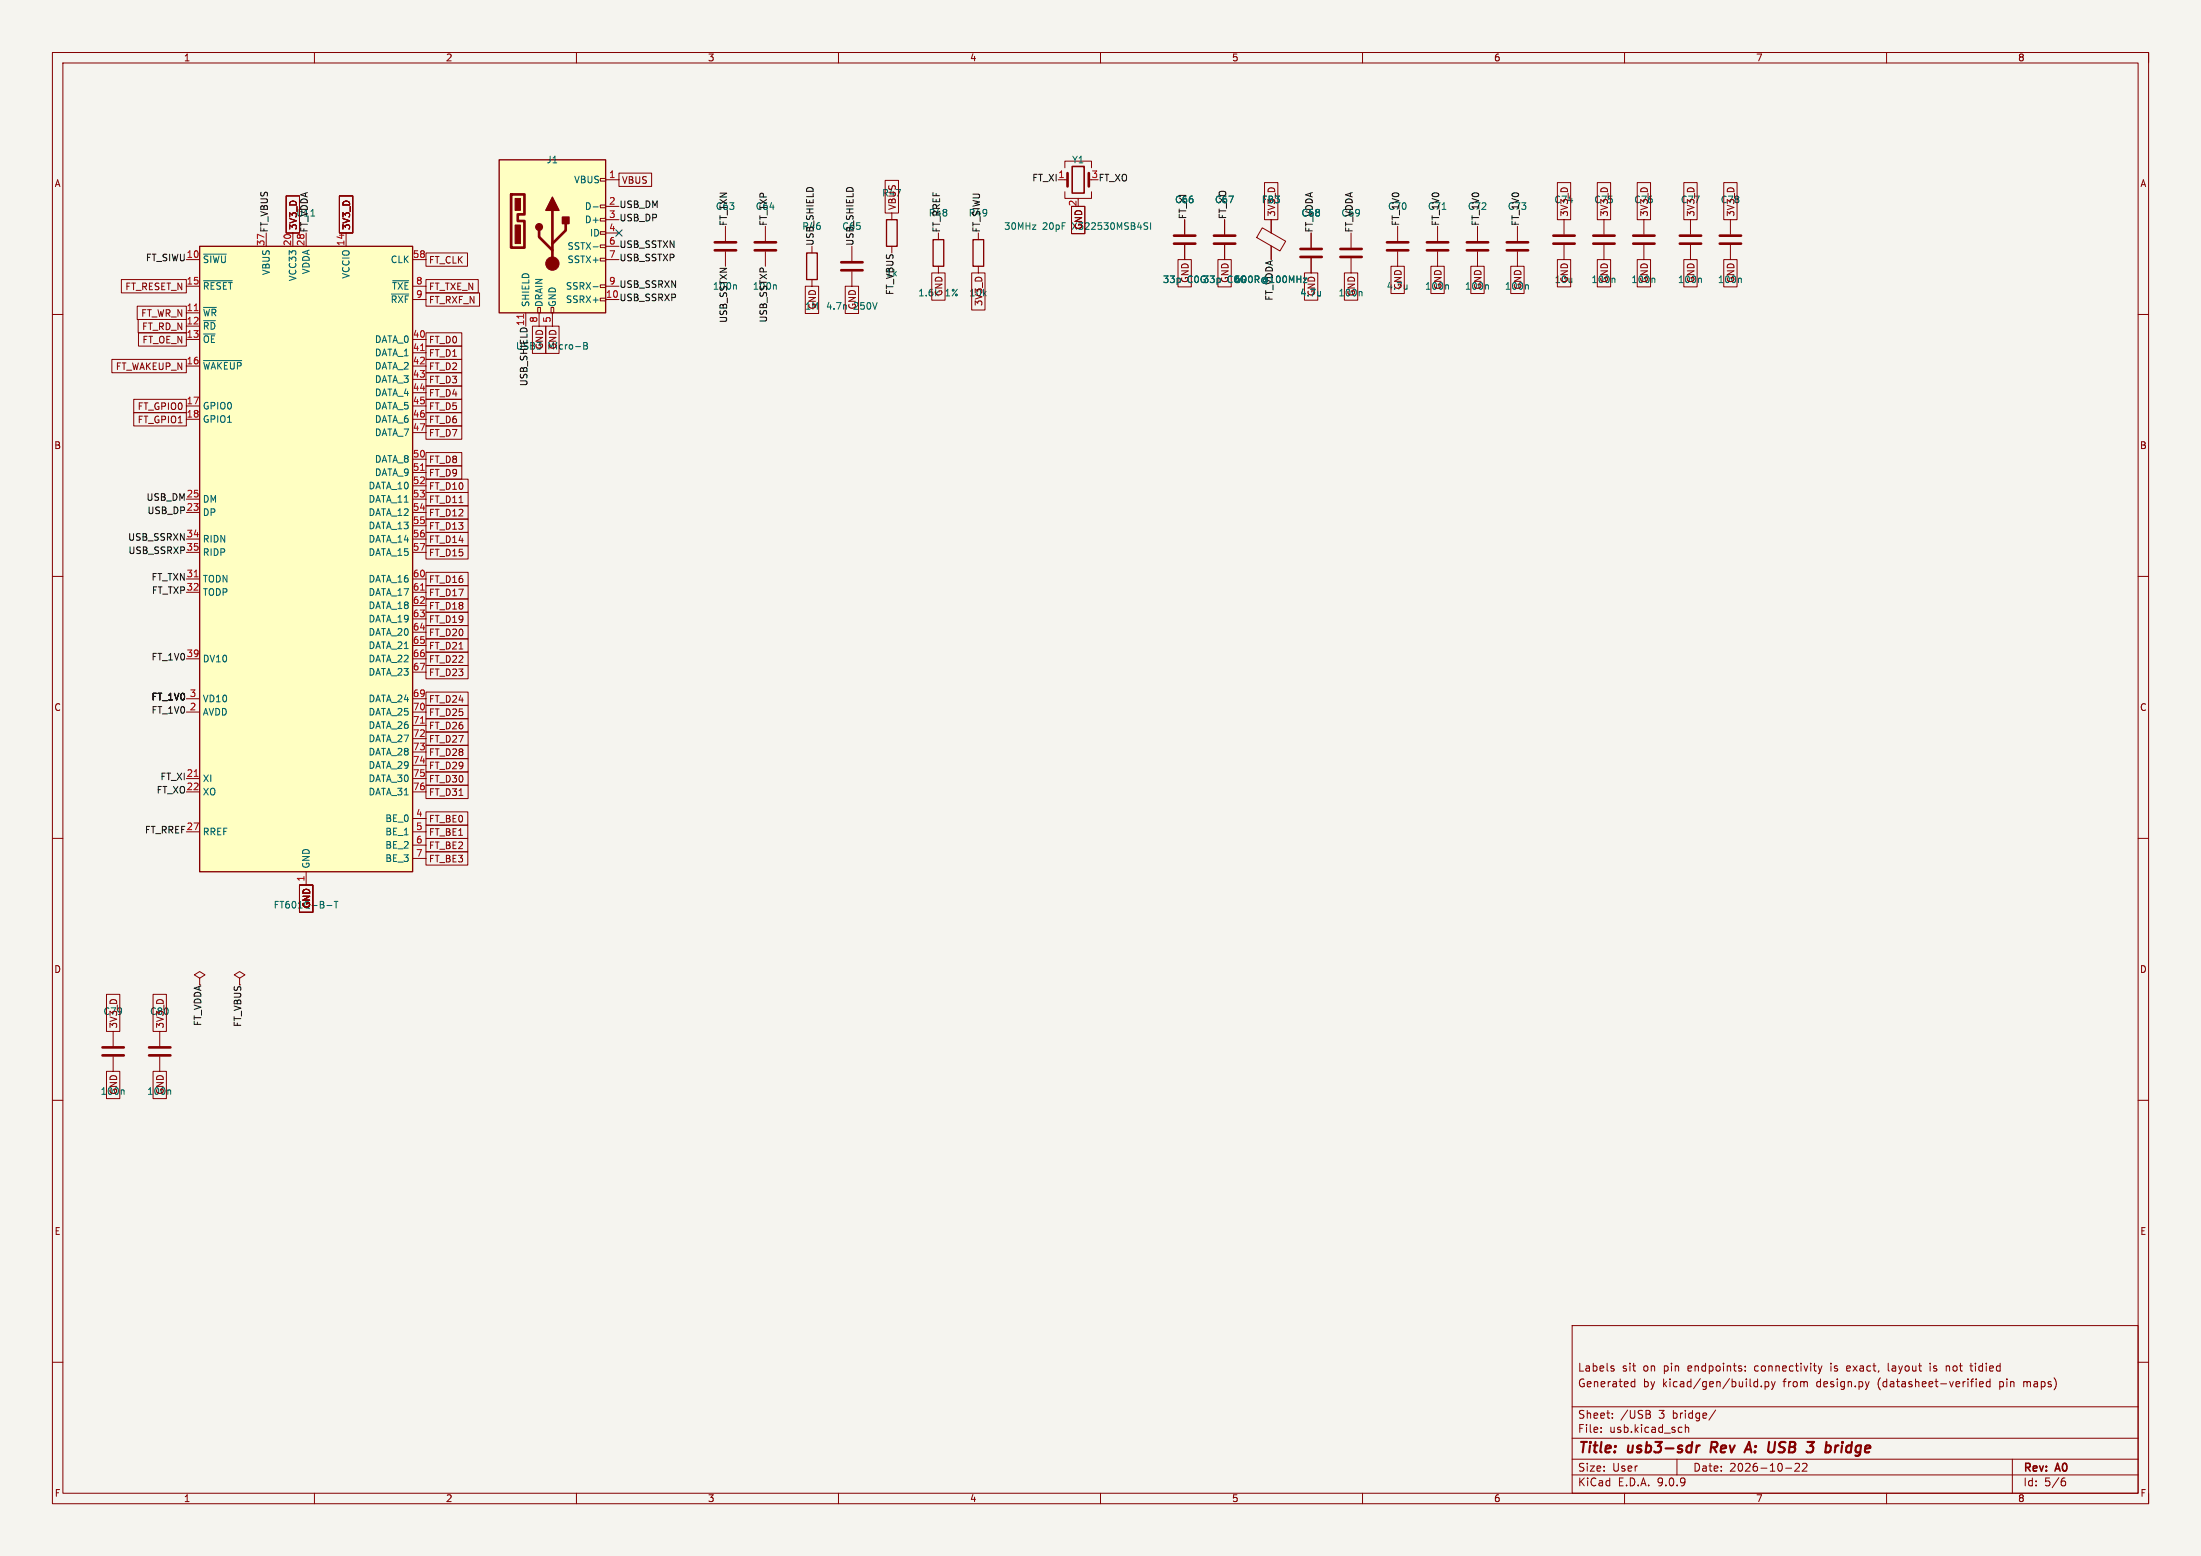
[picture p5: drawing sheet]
<svg xmlns="http://www.w3.org/2000/svg" width="420mm" height="297mm" viewBox="0 0 420 297" stroke-linecap="round" stroke-linejoin="round" font-family="sans-serif">
<path d="M0 0h420v297h-420z" fill="#f5f4ef" stroke="#f5f4ef" stroke-width=".19"/>
<g fill="none" stroke="#840000" stroke-width=".19">
<path d="M10 10h400v277h-400zM12 12h396v273h-396zM60 10v2M110 10v2M160 10v2M210 10v2M260 10v2M310 10v2M360 10v2M410 10v2M266.7 43.2v2.8M266.7 48v2.8"/>
<path d="M274.3 43.2v2.8M274.3 48v2.8M289.6 43.2v2.8M289.6 48v2.8M298.4 41.9v2.8M298.4 46.8v2.8M306.1 41.9v2.8M306.1 46.8v2.8M330.2 41.9v2.8M330.2 46.8v2.8M10 60h2M408 60h2"/>
<path d="M10 110h2M408 110h2M10 160h2M408 160h2M21.6 196.9v2.8M30.5 196.9v2.8M10 210h2M21.6 201.7v2.8M30.5 201.7v2.8M408 210h2M300 253h108v32h-108zM10 260h2"/>
<path d="M300 278.5h108M300 274.5h108M300 268.5h108M305.5 273.3v.1M305.5 272.5v.1M307.6 261.2l.4 .1v.2l-.2 .2h-.3M307.6 260.7l.4 .1M307.7 270.6v.1M307.7 269.8v.1M311.4 264.6h.6M311.4 263.8h.6M312 263.2v1.5"/>
<path d="M314.6 269.9a.4 .4 0 0 1 .4 .4 .4 .4 0 0 1-.3 .4M314.7 269.3l.2 .2-.2 .4M320 278.5v3M320.8 272.4l.2 .1M321 273.3l-.2 .1M321.6 271.9v1.5M321.6 272.6l.2-.2 .4 .1v.9M327.4 269.1l-1.3 2M333 261.6v.1M333 260.8v.1M334.7 264.6l.3 .1 .4-.1M335.4 263.8l-.4-.1-.3 .2"/>
<path d="M335.4 263.2v1.5M336.1 264.6v.1M336.8 263.8l.4-.1 .3 .3-.1 .6h-.6M336.8 263.7v1.5M338 263.7l.4 1M338.4 264.7l-.4 .5M338.7 263.7l-.3 1M342.5 279.5l.6-.2 .2 .2 .1 .2-.9 1.1h.9M344 279.5l.5-.2 .2 .2 .1 .2-.9 1.1h.9M347 260.7l.3 1M347.3 261.7l-.3 .5M347.7 260.7l-.4 1"/>
<path d="M352.5 260.8v.8M353.1 261.1l-.7 .1M356.7 263.7l-.4 1M360.3 260.2v1.3l.2 .2M368.3 260.2v.2M368.3 260.7v1M372 260.8l-.4-.1-.2 .2M375.9 260.7h.6M376.1 260.2v1.3l.4 .2M377.1 263.2v.2M377.1 263.7v1M377.7 264.2l.8-.1-.1-.3-.4-.1-.3 .2 .1 .7h.6"/>
<path d="M379.7 263.8l-.4-.1-.3 .3 .2 .6h.5M379.7 263.2v1.5M384 278.5v6.5M386.2 263.7v1M386.2 263.8v.1M408 260h2M60 285v2M110 285v2M160 285v2M210 285v2M260 285v2M300 281.5h108"/>
<path d="M310 285v2M340.7 280.2h1.2M360 285v2M393.6 282.7l.4 .1 .2 .2-.1 .5-.5 .1M394 282.1l-.4 .1M410 285v2"/>
</g>
<path d="M323.8 275.9l-.2 1.3M324.4 275.9l-.4 .1-.2 .3M326.6 275.2l-.2 2M332.9 277.2l.9-2 .4 2M333.1 276.7h1M350.7 275.9h.1M351.5 275.9l-.2 1.3M351.6 275.2v.2" fill="none" stroke="#840000" stroke-width=".4"/>
<g fill="none" stroke="#840000" stroke-width=".51">
<path d="M264.7 46.3h4M264.7 47.8h4M272.3 46.3h4.1M272.3 47.8h4.1M287.5 46.3h4.1M287.5 47.8h4.1M296.4 45h4.1M296.4 46.5h4.1M304 45h4.1M304 46.5h4.1M328.2 45h4M328.2 46.5h4"/>
<path d="M19.6 199.9h4M28.4 199.9h4.1M19.6 201.4h4M28.4 201.4h4.1"/>
</g>
<path d="M275.2 40h.7M268.5 54.4v.8M268.5 55.1l-.1 .1M276.2 54.4l.2 .1v.7M291.5 54.4l.1 .1v.7M308 53.1l.2 .2v.6M332.1 53.1l.2 .2v.6M23.5 208l.2 .2v.7M32.4 208l.2 .2v.7" fill="none" stroke="#006464" stroke-width=".19"/>
<path d="M95.2 30.5h20.4v29.2h-20.4z" fill="#ffffc2"/>
<g fill="none" stroke="#840000" stroke-width=".19">
<path d="M114.6 34.1h1v.5h-1zM114.6 39.1h1v.5h-1zM115.6 34.3h2.5M115.6 39.4h2.5M201.9 34.3h1.8M203.2 32v-1.2h5.1v1.2M203.2 36.6v1.3h5.1v-1.3M205.7 37.9v.2M100.3 59.7v2.6M102.6 58.7h.5v1h-.5zM102.9 59.7v2.6M105.2 58.7h.5v1h-.5z"/>
<path d="M105.4 59.7v2.6M114.6 41.7h1v.5h-1zM114.6 44.2h1v.5h-1zM114.6 46.8h1v.5h-1zM114.6 49.3h1v.5h-1zM114.6 54.4h1v.5h-1zM114.6 56.9h1v.5h-1zM115.6 41.9h2.5M115.6 44.5h2.5M115.6 47h2.5M115.6 49.6h2.5M115.6 54.6h2.5"/>
<path d="M115.6 57.2h2.5M170.2 40.7v1.2M170.2 47v1.3M226.1 41.9v2.8M226.1 46.8v2.8M233.7 41.9v2.8M233.7 46.8v2.8M240.9 43.5l4.4 2.5-1.1 1.9-4.4-2.6zM242.6 41.9v2.6M242.6 47v2.6M250.2 44.5v2.8M250.2 49.3v2.8"/>
<path d="M257.8 44.5v2.8M257.8 49.3v2.8M281.9 43.2v2.8M281.9 48v2.8M322.6 41.9v2.8M322.6 46.8v2.8M38.1 186.7l1-.6-1-.7-1 .7 1 .6v1.3M45.7 186.7l1-.6-1-.7-1 .7 1 .6v1.3"/>
</g>
<path d="M95.2 30.5h20.4v29.2h-20.4zM169.2 41.9h2v5.1h-2z" fill="none" stroke="#840000" stroke-width=".25"/>
<g fill="none" stroke="#840000" stroke-width=".51">
<path d="M97.5 37.1h2.6v3.8h-1.3v1.3h1.3v5.1h-2.6zM203.7 33v2.6M207.8 33v2.6M102.9 44v1.2l2.5 2.6M105.4 40.2v10.1M107.9 42.7v1.3l-2.5 2.5M224 45h4.1M224 46.5h4.1M231.6 45h4.1M231.6 46.5h4.1M248.2 47.5h4M248.2 49h4"/>
<path d="M255.8 47.5h4M255.8 49h4M279.9 46.3h4.1M279.9 47.8h4.1M320.5 45h4.1M320.5 46.5h4.1"/>
</g>
<g fill="#840000" stroke="#840000" stroke-width=".19">
<path d="M98.3 37.9h1v2.3h-1z"/>
<path d="M98.3 42.9h1v3.6h-1z"/>
<circle cx="105.4" cy="50.3" r="1.27"/>
</g>
<g fill="#840000" stroke="#840000" stroke-width=".25">
<path d="M105.4 37.6l1.3 2.6h-2.6z"/>
<path d="M107.3 41.4h1.3v1.3h-1.3z"/>
<circle cx="102.9" cy="43.3" r=".63"/>
</g>
<path d="M99.9 60v.7" fill="none" stroke="#a90000" stroke-width=".19"/>
<g fill="none" stroke="#006464" stroke-width=".19">
<path d="M113.2 39.5h1M113.2 47.1h1M113.2 54.7h1M218.5 42.5l.5 .1M218.8 43.2l.2 .2-.2 .4M219.6 42.5v1.3M248.7 53.1h.7l-.7 .8h.7M252 55.6v.9M252 56.4h-.1M259.7 55.6l.2 .2v.7M283.8 54.4l.2 .1v.7M324.5 53.1l.2 .2v.6"/>
<path d="M111.4 65.4h.4l.3 .2-.3 .4 .3 .1v.3l-.2 .2h-.5zM111.4 66h.4"/>
</g>
<path d="M204.6 31.8h2.3v5.1h-2.3z" fill="none" stroke="#840000" stroke-width=".3"/>
<path d="M38.1 47h40.6v119.4h-40.6z" fill="#ffffc2"/>
<path d="M38.1 47h40.6v119.4h-40.6zM153.9 48.3h2.1v5.1h-2.1zM178.1 45.7h2v5.1h-2zM185.7 45.7h2v5.1h-2z" fill="none" stroke="#840000" stroke-width=".25"/>
<g fill="none" stroke="#840000" stroke-width=".19">
<path d="M54.6 37.4h2.6v7.1h-2.6zM64.8 37.4h2.5v7.1h-2.5zM118.1 33h6.2v2.6h-6.2zM168.9 34.4h2.6v6.3h-2.6zM204.5 39.4h2.5v5.2h-2.5zM241.3 34.9h2.5v7h-2.5zM297.2 34.9h2.5v7h-2.5zM304.8 34.9h2.5v7h-2.5zM312.4 34.9h2.6v7h-2.6zM321.3 34.9h2.6v7h-2.6zM328.9 34.9h2.6v7h-2.6zM23.2 53.4h12.4v2.5h-12.4z"/>
<path d="M26.2 58.4h9.4v2.6h-9.4zM35.6 49.6h2.5M35.6 54.6h2.5M35.6 59.7h2.5M50.8 44.5v2.5M55.9 44.5v2.5M58.4 44.5v2.5M66 44.5v2.5M78.7 49.6h2.6M78.7 54.6h2.6M78.7 57.2h2.6M81.3 55.9h10.2v2.5h-10.2z"/>
<path d="M81.3 53.4h10v2.5h-10zM81.3 48.3h7.9v2.5h-7.9zM138.4 43.2v2.8M138.4 48v2.8M146 43.2v2.8M146 48v2.8M153.7 54.6h2.5v5.2h-2.5zM154.9 47v1.3M154.9 53.4v1.2M161.3 54.6h2.5v5.2h-2.5zM162.6 47v2.8M162.6 51.8v2.8"/>
<path d="M177.8 52.1h2.5v5.2h-2.5zM179.1 44.5v1.2M179.1 50.8v1.3M185.4 52.1h2.6v7.1h-2.6zM186.7 44.5v1.2M186.7 50.8v1.3M224.8 49.6h2.5v5.2h-2.5zM226.1 41.9v2.8M226.1 46.8v2.8M232.4 49.6h2.6v5.2h-2.6zM233.7 41.9v2.8M233.7 46.8v2.8"/>
<path d="M242.6 41.9v2.6M242.6 47v2.6M248.9 52.1h2.6v5.2h-2.6zM250.2 44.5v2.8M250.2 49.3v2.8M256.5 52.1h2.6v5.2h-2.6zM265.4 50.8h2.6v5.2h-2.6zM273 50.8h2.6v5.2h-2.6zM280.7 50.8h2.5v5.2h-2.5zM288.3 50.8h2.5v5.2h-2.5zM297.2 49.6h2.5v5.2h-2.5zM304.8 49.6h2.5v5.2h-2.5z"/>
<path d="M312.4 49.6h2.6v5.2h-2.6zM313.7 41.9v2.8M313.7 46.8v2.8M321.3 49.6h2.6v5.2h-2.6zM328.9 49.6h2.6v5.2h-2.6zM21.3 68.6h14.3v2.5h-14.3zM25.5 78.8h10.1v2.5h-10.1zM25.5 76.2h10.1v2.6h-10.1zM26.4 61h9.2v2.5h-9.2zM26.4 63.5h9.2v2.6h-9.2zM35.6 62.3h2.5M35.6 64.8h2.5"/>
<path d="M35.6 69.9h2.5M35.6 77.5h2.5M78.7 64.8h2.6M78.7 69.9h2.6M78.7 77.5h2.6M78.7 67.3h2.6M78.7 72.4h2.6M78.7 75h2.6M81.3 63.5h6.8v2.6h-6.8zM81.3 71.1h6.8v2.6h-6.8zM81.3 66.1h6.8v2.5h-6.8zM81.3 68.6h6.8v2.5h-6.8z"/>
<path d="M81.3 73.7h6.8v2.5h-6.8zM81.3 76.2h6.8v2.6h-6.8zM81.3 78.8h6.8v2.5h-6.8zM101.6 62.3h2.5v5.2h-2.5zM104.1 62.3h2.6v5.2h-2.6zM35.6 80h2.5M35.6 95.3h2.5M35.6 97.8h2.5M78.7 80h2.6M78.7 95.3h2.6M78.7 97.8h2.6M78.7 82.6h2.6"/>
<path d="M78.7 87.7h2.6M78.7 90.2h2.6M78.7 92.7h2.6M81.3 96.5h8v2.6h-8zM81.3 81.3h6.8v2.5h-6.8zM81.3 86.4h6.8v2.5h-6.8zM81.3 88.9h6.8v2.6h-6.8zM81.3 91.5h8v2.5h-8zM81.3 94h8v2.5h-8zM81.3 99.1h8v2.5h-8zM35.6 102.9h2.5M35.6 105.4h2.5"/>
<path d="M35.6 110.5h2.5M35.6 113.1h2.5M78.7 102.9h2.6M78.7 105.4h2.6M78.7 110.5h2.6M78.7 113.1h2.6M78.7 100.4h2.6M78.7 115.6h2.6M78.7 118.1h2.6M81.3 104.2h8v2.5h-8zM81.3 119.4h8v2.5h-8zM81.3 109.2h8v2.6h-8z"/>
<path d="M81.3 111.8h8v2.5h-8zM81.3 114.3h8v2.6h-8zM81.3 116.9h8v2.5h-8zM81.3 101.6h8v2.6h-8zM35.6 125.8h2.5M35.6 133.4h2.5M35.6 135.9h2.5M78.7 125.8h2.6M78.7 133.4h2.6M78.7 135.9h2.6M78.7 120.7h2.6M78.7 123.2h2.6"/>
<path d="M78.7 128.3h2.6M78.7 138.5h2.6M81.3 139.7h8v2.6h-8zM81.3 137.2h8v2.5h-8zM81.3 134.6h8v2.6h-8zM81.3 132.1h8v2.5h-8zM81.3 127h8v2.6h-8zM81.3 121.9h8v2.6h-8zM81.3 124.5h8v2.5h-8zM35.6 148.6h2.5M35.6 151.2h2.5M35.6 158.8h2.5"/>
<path d="M78.7 148.6h2.6M78.7 151.2h2.6M78.7 158.8h2.6M78.7 141h2.6M78.7 143.5h2.6M78.7 146.1h2.6M78.7 156.2h2.6M81.3 155h8v2.5h-8zM81.3 157.5h8v2.5h-8zM81.3 149.9h8v2.5h-8zM81.3 147.3h8v2.6h-8zM81.3 144.8h8v2.5h-8z"/>
<path d="M81.3 142.3h8v2.5h-8zM57.1 168.9h2.6v5.2h-2.6zM58.4 166.4v2.5M78.7 161.3h2.6M78.7 163.9h2.6M81.3 160h8v2.6h-8zM81.3 162.6h8v2.5h-8zM20.3 189.8h2.6v7.1h-2.6zM29.2 189.8h2.6v7.1h-2.6zM20.3 204.5h2.6v5.2h-2.6zM29.2 204.5h2.6v5.2h-2.6z"/>
</g>
<g fill="none" stroke="#006464" stroke-width=".19">
<path d="M38.8 48.5h4.4M38.8 53.6h5.5M38.8 58.7h2.5M59.3 41.2h.8M74.7 56.1h3.3M74.9 53.6h3.1M140.3 54.4l.2 .1v.7M148 54.4l.1 .1v.7M161.4 58.2l.1 .8M248.7 53.1h.7l-.7 .8h.7M252 55.6v.9M252 56.4h-.1"/>
<path d="M315.6 53.1l.2 .2v.6M38.8 68.8h7.3M62.4 172.8h.9M63.8 172.1h.7M64.1 172.1v1.2"/>
</g>
<path d="M37.1 59.3h.7M80.3 66.9h.7M80.3 89.8h.7M37.1 110.1h.7M80.3 112.6h.7M80.3 138h.7M37.1 148.2h.7" fill="none" stroke="#a90000" stroke-width=".19"/>
<path d="M136.4 46.3h4.1M136.4 47.8h4.1M144 46.3h4.1M144 47.8h4.1M160.5 50.1h4.1M160.5 51.6h4.1M311.7 45h4M311.7 46.5h4" fill="none" stroke="#840000" stroke-width=".51"/>
<path d="M117.5 43.9l1.2 1.2M118.7 43.9l-1.2 1.2" fill="none" stroke="#000084" stroke-width=".19"/>
<g font-size="2.8" fill="#840000">
<text x="301" y="277.9">Title:</text>
<text x="310.7" y="277.9">usb3-sdr</text>
<text x="327.3" y="277.9">Rev</text>
<text x="334.8" y="277.9">A:</text>
<text x="339.8" y="277.9">USB</text>
<text x="348.1" y="277.9">3</text>
<text x="352.4" y="277.9">bridge</text>
</g>
<g font-size="2.1" fill="#840000">
<text x="301" y="262">Labels</text>
<text x="309.5" y="262">sit</text>
<text x="313.6" y="262">on</text>
<text x="317.6" y="262">pin</text>
<text x="322.3" y="262">endpoints:</text>
<text x="335.2" y="262">connectivity</text>
<text x="349.9" y="262">is</text>
<text x="353.1" y="262">exact,</text>
<text x="361.1" y="262">layout</text>
<text x="369.3" y="262">is</text>
<text x="372.5" y="262">not</text>
<text x="377.4" y="262">tidied</text>
<text x="301" y="265">Generated</text>
<text x="313.5" y="265">by</text>
<text x="317.3" y="265">kicad/gen/build.py</text>
<text x="340.5" y="265">from</text>
<text x="346.9" y="265">design.py</text>
<text x="358.7" y="265">(datasheet-verified</text>
<text x="382.1" y="265">pin</text>
<text x="386.8" y="265">maps)</text>
<text x="301" y="273.7">File:</text>
<text x="301" y="271">Sheet:</text>
<text x="307.1" y="273.7">usb.kicad_sch</text>
<text x="309.2" y="271">/USB</text>
<text x="316.6" y="271">3</text>
<text x="319.3" y="271">bridge/</text>
<text x="301" y="281.1">Size:</text>
<text x="307.7" y="281.1">User</text>
<text x="323" y="281.1">Date:</text>
<text x="330" y="281.1">2026-10-22</text>
<text x="386" y="281.3">Rev:</text>
<text x="392.4" y="281.3">A0</text>
<text x="301" y="283.9">KiCad</text>
<text x="308.7" y="283.9">E.D.A.</text>
<text x="316.3" y="283.9">9.0.9</text>
<text x="386" y="283.9">Id:</text>
<text x="390.1" y="283.9">5/6</text>
</g>
<g font-size="1.8" fill="#840000">
<text x="35" y="11.9">1</text>
<text x="85" y="11.9">2</text>
<text x="135" y="11.9">3</text>
<text x="185" y="11.9">4</text>
<text x="235" y="11.9">5</text>
<text x="285" y="11.9">6</text>
<text x="335" y="11.9">7</text>
<text x="385" y="11.9">8</text>
<text x="10.3" y="35.9">A</text>
<text x="118.6" y="35.3">VBUS</text>
<text x="408.3" y="35.9">A</text>
<text x="168.2" y="37.7">R47</text>
<text x="171.1" y="40.2" transform="rotate(-90 171.1 40.2)">VBUS</text>
<text x="243.5" y="41.5" transform="rotate(-90 243.5 41.5)">3V3_D</text>
<text x="296.5" y="39">C74</text>
<text x="299.4" y="41.5" transform="rotate(-90 299.4 41.5)">3V3_D</text>
<text x="304.1" y="39">C75</text>
<text x="307" y="41.5" transform="rotate(-90 307 41.5)">3V3_D</text>
<text x="311.7" y="39">C76</text>
<text x="314.6" y="41.5" transform="rotate(-90 314.6 41.5)">3V3_D</text>
<text x="320.6" y="39">C77</text>
<text x="323.5" y="41.5" transform="rotate(-90 323.5 41.5)">3V3_D</text>
<text x="328.3" y="39">C78</text>
<text x="331.2" y="41.5" transform="rotate(-90 331.2 41.5)">3V3_D</text>
<text x="67" y="44" transform="rotate(-90 67 44)">3V3_D</text>
<text x="206.7" y="43.9" transform="rotate(-90 206.7 43.9)">GND</text>
<text x="81.8" y="50.5">FT_CLK</text>
<text x="23.8" y="55.6">FT_RESET_N</text>
<text x="81.8" y="58.1">FT_RXF_N</text>
<text x="81.8" y="55.6">FT_TXE_N</text>
<text x="153.5" y="59.3">1M</text>
<text x="155.9" y="59.2" transform="rotate(-90 155.9 59.2)">GND</text>
<text x="163.5" y="59.2" transform="rotate(-90 163.5 59.2)">GND</text>
<text x="175.1" y="56.8">1.6k</text>
<text x="180" y="56.6" transform="rotate(-90 180 56.6)">GND</text>
<text x="184.9" y="56.8">10k</text>
<text x="187.6" y="58.5" transform="rotate(-90 187.6 58.5)">3V3_D</text>
<text x="251.1" y="56.6" transform="rotate(-90 251.1 56.6)">GND</text>
<text x="255.3" y="56.8">100n</text>
<text x="258.8" y="56.6" transform="rotate(-90 258.8 56.6)">GND</text>
<text x="264.5" y="55.5">4.7u</text>
<text x="267.7" y="55.4" transform="rotate(-90 267.7 55.4)">GND</text>
<text x="271.8" y="55.5">100n</text>
<text x="275.3" y="55.4" transform="rotate(-90 275.3 55.4)">GND</text>
<text x="279.4" y="55.5">100n</text>
<text x="282.9" y="55.4" transform="rotate(-90 282.9 55.4)">GND</text>
<text x="287.1" y="55.5">100n</text>
<text x="290.5" y="55.4" transform="rotate(-90 290.5 55.4)">GND</text>
<text x="296.6" y="54.2">10u</text>
<text x="299.4" y="54.1" transform="rotate(-90 299.4 54.1)">GND</text>
<text x="303.6" y="54.2">100n</text>
<text x="307" y="54.1" transform="rotate(-90 307 54.1)">GND</text>
<text x="311.2" y="54.2">100n</text>
<text x="314.6" y="54.1" transform="rotate(-90 314.6 54.1)">GND</text>
<text x="320.1" y="54.2">100n</text>
<text x="323.5" y="54.1" transform="rotate(-90 323.5 54.1)">GND</text>
<text x="327.7" y="54.2">100n</text>
<text x="331.2" y="54.1" transform="rotate(-90 331.2 54.1)">GND</text>
<text x="26.8" y="60.7">FT_WR_N</text>
<text x="27" y="63.2">FT_RD_N</text>
<text x="27.1" y="65.7">FT_OE_N</text>
<text x="81.8" y="65.7">FT_D0</text>
<text x="22" y="70.8">FT_WAKEUP_N</text>
<text x="81.8" y="68.3">FT_D1</text>
<text x="81.8" y="70.8">FT_D2</text>
<text x="103.8" y="66.8" transform="rotate(-90 103.8 66.8)">GND</text>
<text x="106.4" y="66.8" transform="rotate(-90 106.4 66.8)">GND</text>
<text x="81.8" y="73.4">FT_D3</text>
<text x="81.8" y="75.9">FT_D4</text>
<text x="26.2" y="81">FT_GPIO1</text>
<text x="26.2" y="78.4">FT_GPIO0</text>
<text x="81.8" y="78.4">FT_D5</text>
<text x="81.8" y="81">FT_D6</text>
<text x="81.8" y="83.5">FT_D7</text>
<text x="10.3" y="85.9">B</text>
<text x="81.8" y="88.6">FT_D8</text>
<text x="408.3" y="85.9">B</text>
<text x="81.8" y="91.1">FT_D9</text>
<text x="81.8" y="93.7">FT_D10</text>
<text x="81.8" y="98.8">FT_D12</text>
<text x="81.8" y="96.2">FT_D11</text>
<text x="81.8" y="101.3">FT_D13</text>
<text x="81.8" y="106.4">FT_D15</text>
<text x="81.8" y="103.8">FT_D14</text>
<text x="81.8" y="111.5">FT_D16</text>
<text x="81.8" y="114">FT_D17</text>
<text x="81.8" y="116.5">FT_D18</text>
<text x="81.8" y="119.1">FT_D19</text>
<text x="81.8" y="121.6">FT_D20</text>
<text x="81.8" y="124.2">FT_D21</text>
<text x="81.8" y="129.2">FT_D23</text>
<text x="81.8" y="126.7">FT_D22</text>
<text x="10.3" y="135.9">C</text>
<text x="81.8" y="136.9">FT_D25</text>
<text x="81.8" y="134.3">FT_D24</text>
<text x="408.3" y="135.9">C</text>
<text x="81.8" y="141.9">FT_D27</text>
<text x="81.8" y="139.4">FT_D26</text>
<text x="81.8" y="149.6">FT_D30</text>
<text x="81.8" y="147">FT_D29</text>
<text x="81.8" y="144.5">FT_D28</text>
<text x="81.8" y="152.1">FT_D31</text>
<text x="81.8" y="157.2">FT_BE0</text>
<text x="81.8" y="159.7">FT_BE1</text>
<text x="81.8" y="162.3">FT_BE2</text>
<text x="81.8" y="164.8">FT_BE3</text>
<text x="59.4" y="173.5" transform="rotate(-90 59.4 173.5)">GND</text>
<text x="10.3" y="185.9">D</text>
<text x="408.3" y="185.9">D</text>
<text x="19.6" y="193.9">C79</text>
<text x="22.5" y="196.4" transform="rotate(-90 22.5 196.4)">3V3_D</text>
<text x="28.5" y="193.9">C80</text>
<text x="31.4" y="196.4" transform="rotate(-90 31.4 196.4)">3V3_D</text>
<text x="19.1" y="209.2">100n</text>
<text x="22.5" y="209" transform="rotate(-90 22.5 209)">GND</text>
<text x="28" y="209.2">100n</text>
<text x="31.4" y="209" transform="rotate(-90 31.4 209)">GND</text>
<text x="10.3" y="235.9">E</text>
<text x="408.3" y="235.9">E</text>
<text x="10.3" y="285.9">F</text>
<text x="35" y="286.9">1</text>
<text x="85" y="286.9">2</text>
<text x="135" y="286.9">3</text>
<text x="185" y="286.9">4</text>
<text x="235" y="286.9">5</text>
<text x="285" y="286.9">6</text>
<text x="335" y="286.9">7</text>
<text x="385" y="286.9">8</text>
<text x="408.3" y="285.9">F</text>
</g>
<g font-size="1.8" fill="#006464">
<text x="104.2" y="31.4">J1</text>
<text x="109.5" y="35.2">VBUS</text>
<text x="204.5" y="31.4">Y1</text>
<text x="111.5" y="40.3">D-</text>
<text x="224.1" y="39">C66</text>
<text x="231.7" y="39">C67</text>
<text x="240.7" y="39">FB3</text>
<text x="248.2" y="41.5">C68</text>
<text x="108.2" y="47.9">SSTX-</text>
<text x="111.5" y="42.8">D+</text>
<text x="112.5" y="45.3">ID</text>
<text x="191.5" y="44.1">30MHz</text>
<text x="198.9" y="44.1">20pF</text>
<text x="204.7" y="44.1">X322530MSB4SI</text>
<text x="38.6" y="50.4">~{SIWU}</text>
<text x="51.7" y="52.6" transform="rotate(-90 51.7 52.6)">VBUS</text>
<text x="56.7" y="53.8" transform="rotate(-90 56.7 53.8)">VCC33</text>
<text x="59.3" y="52.4" transform="rotate(-90 59.3 52.4)">VDDA</text>
<text x="66.9" y="53.3" transform="rotate(-90 66.9 53.3)">VCCIO</text>
<text x="74.5" y="50.4">CLK</text>
<text x="108.2" y="50.4">SSTX+</text>
<text x="38.6" y="55.5">~{RESET}</text>
<text x="74.5" y="58">~{RXF}</text>
<text x="74.7" y="55.5">~{TXE}</text>
<text x="101.2" y="58.7" transform="rotate(-90 101.2 58.7)">SHIELD</text>
<text x="103.7" y="58.7" transform="rotate(-90 103.7 58.7)">DRAIN</text>
<text x="106.3" y="58.7" transform="rotate(-90 106.3 58.7)">GND</text>
<text x="107.9" y="55.5">SSRX-</text>
<text x="107.9" y="58">SSRX+</text>
<text x="157.5" y="59.3">4.7n</text>
<text x="162.9" y="59.3">250V</text>
<text x="180.4" y="56.8">1%</text>
<text x="221.8" y="54.2">33p</text>
<text x="226.6" y="54.2">C0G33p</text>
<text x="227" y="54.1" transform="rotate(-90 227 54.1)">GND</text>
<text x="234.2" y="54.2">C0G</text>
<text x="234.6" y="54.1" transform="rotate(-90 234.6 54.1)">GND</text>
<text x="235.5" y="54.2">600R@100MHz</text>
<text x="243.1" y="57.5" transform="rotate(-90 243.1 57.5)">FT_VDDA</text>
<text x="248" y="56.8">4.7u</text>
<text x="38.6" y="60.6">~{WR}</text>
<text x="38.6" y="63.1">~{RD}</text>
<text x="38.6" y="65.7">~{OE}</text>
<text x="71.4" y="65.7">DATA_0</text>
<text x="38.6" y="70.7">~{WAKEUP}</text>
<text x="71.4" y="68.2">DATA_1</text>
<text x="71.4" y="70.7">DATA_2</text>
<text x="104.5" y="66.9">Micro-B</text>
<text x="71.4" y="73.3">DATA_3</text>
<text x="71.4" y="75.8">DATA_4</text>
<text x="38.6" y="78.4">GPIO0</text>
<text x="38.6" y="80.9">GPIO1</text>
<text x="71.4" y="78.4">DATA_5</text>
<text x="71.4" y="80.9">DATA_6</text>
<text x="71.4" y="83.4">DATA_7</text>
<text x="71.4" y="88.5">DATA_8</text>
<text x="70.2" y="93.6">DATA_10</text>
<text x="71.4" y="91.1">DATA_9</text>
<text x="38.6" y="96.1">DM</text>
<text x="38.6" y="98.7">DP</text>
<text x="70.2" y="96.1">DATA_11</text>
<text x="70.2" y="98.7">DATA_12</text>
<text x="70.2" y="101.2">DATA_13</text>
<text x="38.6" y="103.8">RIDN</text>
<text x="38.6" y="106.3">RIDP</text>
<text x="70.2" y="103.8">DATA_14</text>
<text x="70.2" y="106.3">DATA_15</text>
<text x="38.6" y="111.4">TODN</text>
<text x="38.6" y="113.9">TODP</text>
<text x="70.2" y="111.4">DATA_16</text>
<text x="70.2" y="113.9">DATA_17</text>
<text x="70.2" y="116.5">DATA_18</text>
<text x="70.2" y="119">DATA_19</text>
<text x="70.2" y="121.5">DATA_20</text>
<text x="70.2" y="124.1">DATA_21</text>
<text x="38.6" y="126.6">DV10</text>
<text x="70.2" y="126.6">DATA_22</text>
<text x="70.2" y="129.2">DATA_23</text>
<text x="38.6" y="134.2">VD10</text>
<text x="38.6" y="136.8">AVDD</text>
<text x="70.2" y="134.2">DATA_24</text>
<text x="70.2" y="136.8">DATA_25</text>
<text x="70.2" y="139.3">DATA_26</text>
<text x="70.2" y="141.9">DATA_27</text>
<text x="38.6" y="149.5">XI</text>
<text x="70.2" y="144.4">DATA_28</text>
<text x="70.2" y="146.9">DATA_29</text>
<text x="70.2" y="149.5">DATA_30</text>
<text x="38.6" y="152">XO</text>
<text x="70.2" y="152">DATA_31</text>
<text x="38.6" y="159.6">RREF</text>
<text x="73.4" y="157.1">BE_0</text>
<text x="73.4" y="159.6">BE_1</text>
<text x="59.3" y="165.9" transform="rotate(-90 59.3 165.9)">GND</text>
<text x="73.4" y="162.2">BE_2</text>
<text x="73.4" y="164.7">BE_3</text>
<text x="52.1" y="173.6">FT601Q-B-T</text>
</g>
<g font-size="1.8" fill="#a90000">
<text x="116.1" y="34.1">1</text>
<text x="208.2" y="34.1">3</text>
<text x="116.1" y="39.1">2</text>
<text x="116.1" y="41.7">3</text>
<text x="205.5" y="39.5" transform="rotate(-90 205.5 39.5)">2</text>
<text x="50.5" y="47.1" transform="rotate(-90 50.5 47.1)">37</text>
<text x="55.6" y="47.1" transform="rotate(-90 55.6 47.1)">20</text>
<text x="58.2" y="47.1" transform="rotate(-90 58.2 47.1)">28</text>
<text x="65.8" y="47.1" transform="rotate(-90 65.8 47.1)">14</text>
<text x="116.1" y="44.2">4</text>
<text x="116.1" y="46.8">6</text>
<text x="78.7" y="49.3">58</text>
<text x="116.1" y="49.3">7</text>
<text x="35.5" y="54.4">15</text>
<text x="35.5" y="59.5">11</text>
<text x="79.3" y="54.4">8</text>
<text x="79.3" y="56.9">9</text>
<text x="115.5" y="56.9">10</text>
<text x="116.1" y="54.4">9</text>
<text x="35.5" y="62">12</text>
<text x="35.5" y="64.5">13</text>
<text x="78.7" y="64.5">40</text>
<text x="102.6" y="61.7" transform="rotate(-90 102.6 61.7)">8</text>
<text x="105.2" y="61.7" transform="rotate(-90 105.2 61.7)">5</text>
<text x="35.5" y="69.6">16</text>
<text x="78.7" y="67.1">41</text>
<text x="78.7" y="69.6">42</text>
<text x="35.5" y="77.2">17</text>
<text x="78.7" y="72.2">43</text>
<text x="78.7" y="74.7">44</text>
<text x="78.7" y="77.2">45</text>
<text x="35.5" y="79.8">18</text>
<text x="78.7" y="79.8">46</text>
<text x="78.7" y="82.3">47</text>
<text x="78.7" y="87.4">50</text>
<text x="78.7" y="89.9">51</text>
<text x="78.7" y="92.5">52</text>
<text x="78.7" y="95">53</text>
<text x="78.7" y="97.6">54</text>
<text x="78.7" y="100.1">55</text>
<text x="78.7" y="102.6">56</text>
<text x="78.7" y="105.2">57</text>
<text x="78.7" y="110.3">60</text>
<text x="78.7" y="112.8">61</text>
<text x="78.7" y="115.3">62</text>
<text x="78.7" y="117.9">63</text>
<text x="78.7" y="120.4">64</text>
<text x="78.7" y="123">65</text>
<text x="78.7" y="125.5">66</text>
<text x="78.7" y="128">67</text>
<text x="36.1" y="133.1">3</text>
<text x="36.1" y="135.7">2</text>
<text x="78.7" y="133.1">69</text>
<text x="78.7" y="135.7">70</text>
<text x="78.7" y="138.2">71</text>
<text x="78.7" y="140.7">72</text>
<text x="78.7" y="143.3">73</text>
<text x="78.7" y="145.8">74</text>
<text x="78.7" y="148.4">75</text>
<text x="78.7" y="150.9">76</text>
<text x="79.3" y="156">4</text>
<text x="35.5" y="158.5">27</text>
<text x="79.3" y="158.5">5</text>
<text x="79.3" y="161.1">6</text>
<text x="79.3" y="163.6">7</text>
<text x="58.2" y="168.4" transform="rotate(-90 58.2 168.4)">1</text>
</g>
<g font-size="1.8" fill="#0f0f0f">
<text x="196.9" y="34.8">FT_XI</text>
<text x="201.9" y="34.1">1</text>
<text x="209.5" y="34.8">FT_XO</text>
<text x="56.4" y="41.5">U11</text>
<text x="118.1" y="39.9">USB_DM</text>
<text x="136.5" y="40.3">C63</text>
<text x="144.1" y="40.3">C64</text>
<text x="177.1" y="41.5">R48</text>
<text x="184.7" y="41.5">R49</text>
<text x="226.6" y="41.9" transform="rotate(-90 226.6 41.9)">FT_XI</text>
<text x="234.2" y="41.9" transform="rotate(-90 234.2 41.9)">FT_XO</text>
<text x="255.9" y="41.5">C69</text>
<text x="264.8" y="40.3">C70</text>
<text x="272.4" y="40.3">C71</text>
<text x="280" y="40.3">C72</text>
<text x="287.6" y="40.3">C73</text>
<text x="51.3" y="44.5" transform="rotate(-90 51.3 44.5)">FT_VBUS</text>
<text x="56.8" y="44" transform="rotate(-90 56.8 44)">3V3_D</text>
<text x="58.9" y="44.5" transform="rotate(-90 58.9 44.5)">FT_VDDA</text>
<text x="118.1" y="47.5">USB_SSTXN</text>
<text x="118.1" y="42.4">USB_DP</text>
<text x="138.9" y="43.2" transform="rotate(-90 138.9 43.2)">FT_TXN</text>
<text x="146.6" y="43.2" transform="rotate(-90 146.6 43.2)">FT_TXP</text>
<text x="153" y="44.1">R46</text>
<text x="155.5" y="47" transform="rotate(-90 155.5 47)">USB_SHIELD</text>
<text x="160.6" y="44.1">C65</text>
<text x="163.1" y="47" transform="rotate(-90 163.1 47)">USB_SHIELD</text>
<text x="179.6" y="44.5" transform="rotate(-90 179.6 44.5)">FT_RREF</text>
<text x="187.2" y="44.5" transform="rotate(-90 187.2 44.5)">FT_SIWU</text>
<text x="250.7" y="44.5" transform="rotate(-90 250.7 44.5)">FT_VDDA</text>
<text x="258.3" y="44.5" transform="rotate(-90 258.3 44.5)">FT_VDDA</text>
<text x="267.2" y="43.2" transform="rotate(-90 267.2 43.2)">FT_1V0</text>
<text x="274.8" y="43.2" transform="rotate(-90 274.8 43.2)">FT_1V0</text>
<text x="282.5" y="43.2" transform="rotate(-90 282.5 43.2)">FT_1V0</text>
<text x="290.1" y="43.2" transform="rotate(-90 290.1 43.2)">FT_1V0</text>
<text x="27.7" y="50.1">FT_SIWU</text>
<text x="35.5" y="49.3">10</text>
<text x="118.1" y="50.1">USB_SSTXP</text>
<text x="169" y="53">1k</text>
<text x="118.1" y="57.7">USB_SSRXP</text>
<text x="118.1" y="55.1">USB_SSRXN</text>
<text x="135.9" y="55.5">100n</text>
<text x="143.6" y="55.5">100n</text>
<text x="170.7" y="56.4" transform="rotate(-90 170.7 56.4)">FT_VBUS</text>
<text x="100.1" y="62.3" transform="rotate(-90 100.1 62.3)">11</text>
<text x="138.9" y="61.7" transform="rotate(-90 138.9 61.7)">USB_SSTXN</text>
<text x="146.6" y="61.7" transform="rotate(-90 146.6 61.7)">USB_SSTXP</text>
<text x="98.4" y="66.9">USB3</text>
<text x="100.8" y="73.8" transform="rotate(-90 100.8 73.8)">USB_SHIELD</text>
<text x="27.9" y="95.8">USB_DM</text>
<text x="35.5" y="95">25</text>
<text x="28" y="98.3">USB_DP</text>
<text x="35.5" y="97.6">23</text>
<text x="24.4" y="103.4">USB_SSRXN</text>
<text x="24.4" y="105.9">USB_SSRXP</text>
<text x="35.5" y="102.6">34</text>
<text x="35.5" y="105.2">35</text>
<text x="28.8" y="111">FT_TXN</text>
<text x="28.9" y="113.6">FT_TXP</text>
<text x="35.5" y="110.3">31</text>
<text x="35.5" y="112.8">32</text>
<text x="35.5" y="125.5">39</text>
<text x="28.8" y="126.3">FT_1V0</text>
<text x="28.8" y="133.9">FT_1V0</text>
<text x="28.8" y="136.4">FT_1V0</text>
<text x="30.5" y="149.1">FT_XI</text>
<text x="35.5" y="148.4">21</text>
<text x="29.8" y="151.7">FT_XO</text>
<text x="35.5" y="150.9">22</text>
<text x="27.6" y="159.3">FT_RREF</text>
<text x="38.6" y="195.9" transform="rotate(-90 38.6 195.9)">FT_VDDA</text>
<text x="46.2" y="196.1" transform="rotate(-90 46.2 196.1)">FT_VBUS</text>
</g>
</svg>
